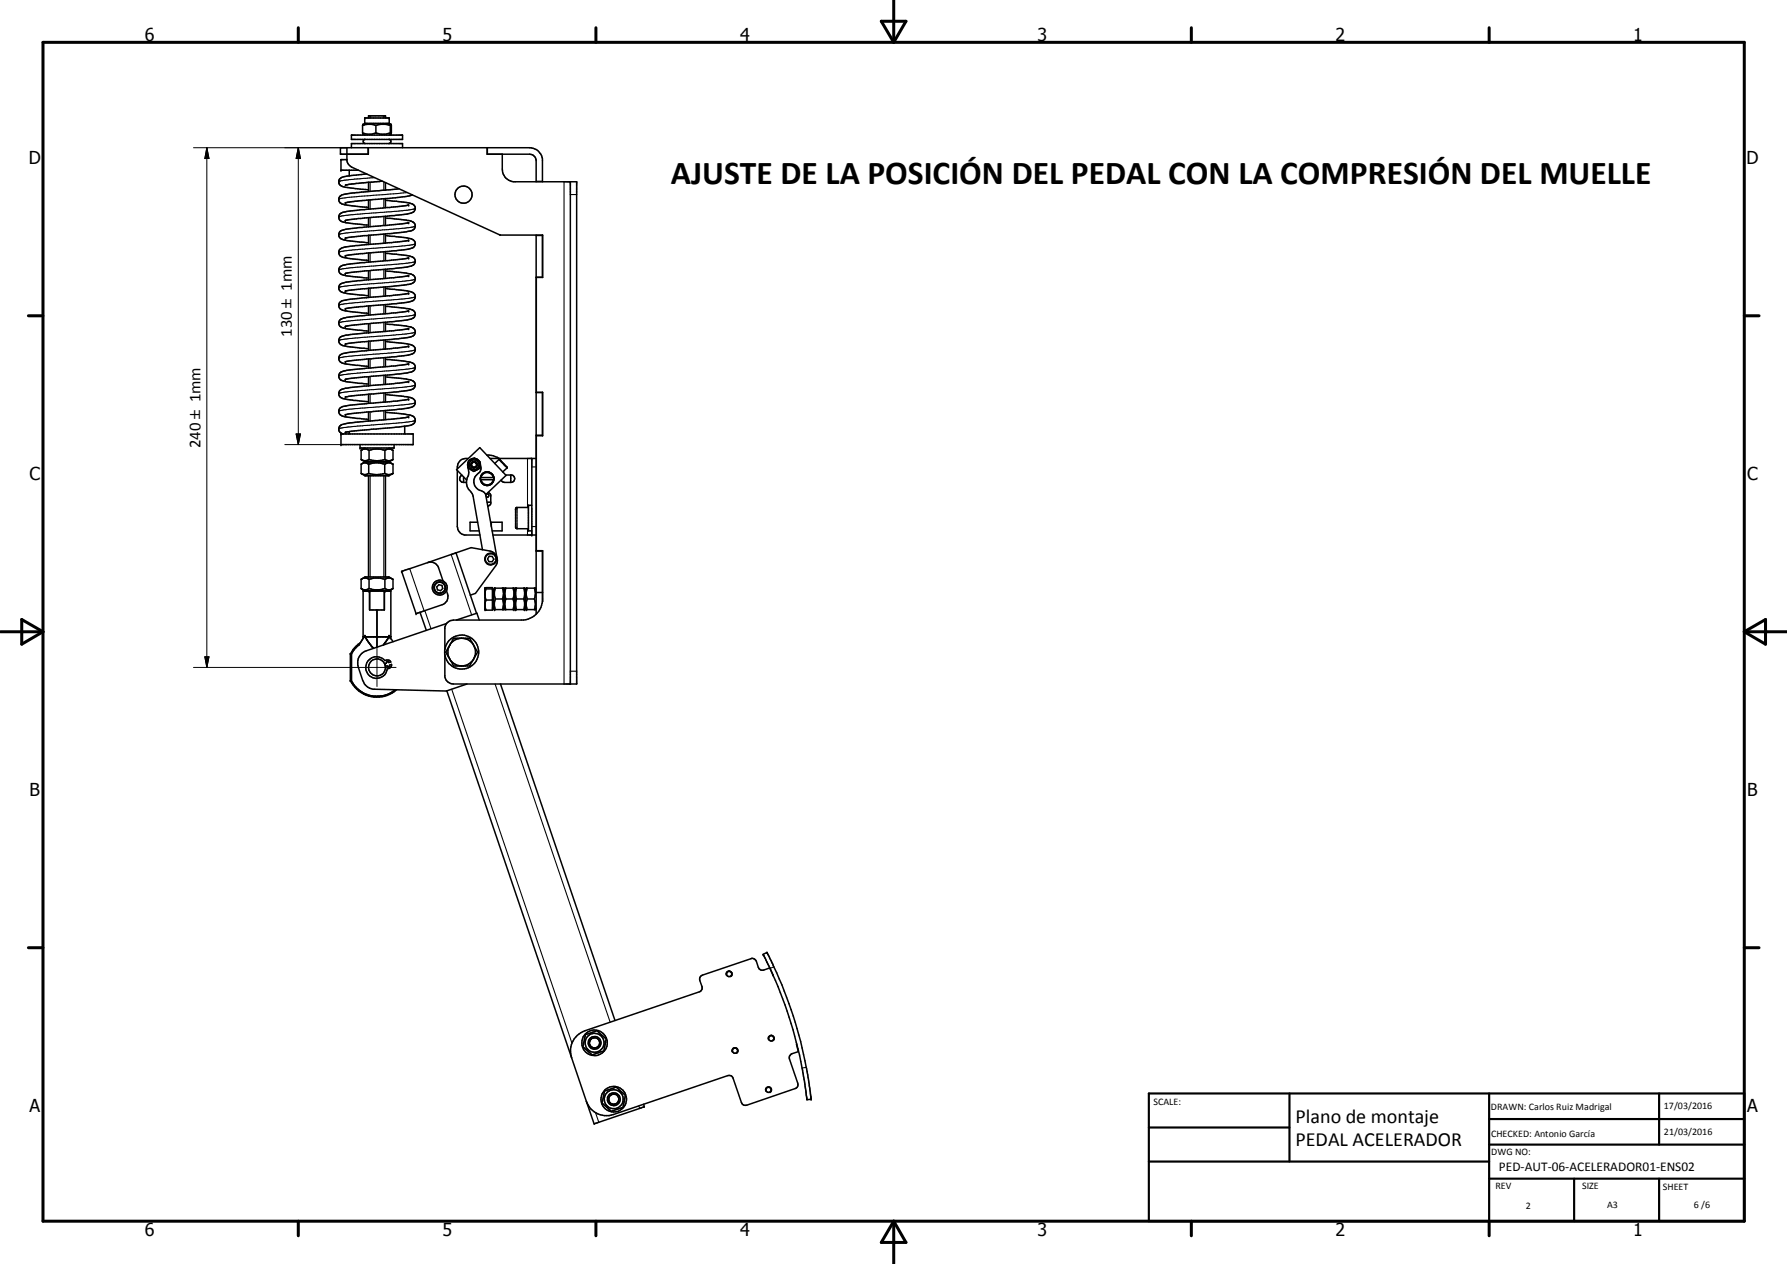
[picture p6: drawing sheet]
<svg xmlns="http://www.w3.org/2000/svg" width="420mm" height="297mm" viewBox="0 0 420 297" stroke-linecap="round" stroke-linejoin="round" font-family="sans-serif">
<g fill="none" stroke="#000" stroke-width=".35">
<path d="M81.6 34.7v3.4l.3 .6 .8 .6 34.9 15.9h9.9l.1 10h-1.5M81.6 37.5h-1.4v2.5h4.1M82.6 31.7h12v1.1h-12zM82.6 34.7v-1h12v1M85.2 31.2l.2 .3 .4 .2M85.2 29.5a4.7 4.7 0 0 1 3.2 0M85.2 31.2a4.1 4.1 0 0 0 3.2 0M85.2 29.5v1.7M85.7 32.8a.51 .51 0 0 0-.3 .5 .51 .51 0 0 0 .5 .4M85.8 29v-1.3h5.7v1.3M85.8 29h5.7M85.8 29l-.6 .5"/>
<path d="M86.6 34.7v1.5h-6.6v-1.5h44.5a3 3 0 0 1 3 2.6v5.4M86.6 27.7v-.5h4v.5M88.4 29.5a5.5 5.5 0 0 1 3.4 0M88.4 31.2a4.8 4.8 0 0 0 3.4 0M88.4 29.5v1.7M91.5 29l.4 .2M91.6 32.8a.5 .5 0 0 1 .3 .5 .5 .5 0 0 1-.5 .4M91.9 29.2h.1M91.9 29.2v2.3M91.9 31.5h.1M91.9 29.2l.1 .3-.1 2M91.9 31.5l-.4 .2"/>
<path d="M114.5 34.7v1.5l10.3 .1a1.49 1.49 0 0 1 1.3 1.4v5M118.1 36.2v3.6a2.93 2.93 0 0 0 2.6 2.9h14.9v118h-29a2.07 2.07 0 0 1-2-1.6v-5.3M81.3 43.5h-.1M82.1 40v1.3M86.3 40.9l-4.1 .4a2.84 2.84 0 0 0-2.5 1 1.48 1.48 0 0 0 1.6 1.7l5.3 .6M86.6 42.8v2.2M86.6 47v2.1M86.6 51.2v2.1M86.6 55.3v2.1M86.6 59.5v2.1M89.9 42.6l-6 .5-2.7 .4M90.6 46.7v2.1"/>
<path d="M90.6 50.8v2.2M90.6 55v2.1M90.6 59.1v2.2M90.6 47.1l5.2 .5a1.58 1.58 0 0 1 1.8 1.6 2.18 2.18 0 0 1-2.1 1.1l-11.3 1.1-3 .4M90.6 51.2l4.9 .5a2.03 2.03 0 0 1 2.2 1.4l-.3 .7a4.4 4.4 0 0 1-3 .8l-9.2 .8-4 .6M90.6 55.4l4.9 .5a2.03 2.03 0 0 1 2.2 1.4 1.74 1.74 0 0 1-1.9 1.3l-11.1 1-3.5 .5M90.6 59.5l5.2 .6a1.58 1.58 0 0 1 1.8 1.5 2.18 2.18 0 0 1-2.1 1.2l-9.8 .9-4.5 .6M90.7 42.9l-.1 1.8M93.8 44.4l-8 .7a21.3 21.3 0 0 0-5.6 .9 1.21 1.21 0 0 0-.4 1.4 1.21 1.21 0 0 0 1.3 .7l5.5 .7M96 56.5h.1M96.1 48.2l-4.5 .6-5.5 .4a25.1 25.1 0 0 0-5.9 .9 1.18 1.18 0 0 0-.5 1.4 1.18 1.18 0 0 0 1.3 .7l5.6 .7M96.1 52.3l-5.1 .7-5.4 .4a20.6 20.6 0 0 0-5.5 .9 1.17 1.17 0 0 0-.4 1.2 1.17 1.17 0 0 0 1 .8l5.9 .8"/>
<path d="M96.1 56.5l-4 .5-9.6 .9a3.6 3.6 0 0 0-2.8 .9 1.19 1.19 0 0 0 1 1.7l5.9 .7M97 45.8a83.7 83.7 0 0 1-12.3 1.4l-3.5 .5M126.1 55.2v89.2M126.1 42.6h1.4M126.1 55.3h1.4M134.1 42.7v118M81.3 72.5l-.1 .1M86.6 63.6v2.2M86.6 67.7v2.2M86.6 71.9v2.1M86.6 76.1v2.1M90.6 63.3v2.1"/>
<path d="M90.6 67.4v2.2M90.6 71.6v2.1M90.6 75.7v2.2M90.6 79.9v2.1M90.6 63.7l4.9 .5a2.03 2.03 0 0 1 2.2 1.4 1.93 1.93 0 0 1-2.2 1.3l-10.3 1-4 .5M90.6 67.8l5.5 .7a1.33 1.33 0 0 1 1.3 1.9l-.3 .3a28.3 28.3 0 0 1-7 .9l-5.4 .5-3.5 .5M90.6 72l5.2 .5a1.58 1.58 0 0 1 1.8 1.6 2.18 2.18 0 0 1-2.1 1.1l-9.8 .9-4.5 .6M90.6 76.1l4.9 .5a2.03 2.03 0 0 1 2.2 1.4 1.65 1.65 0 0 1-1.9 1.3l-10.6 1-4 .6M96 77.2v.1M96.1 68.9l-4 .6-9.6 .8a4.1 4.1 0 0 0-2.8 1 1.48 1.48 0 0 0 1.8 1.8l5.1 .6M96.1 60.6l-4.5 .6-5.5 .4a25.1 25.1 0 0 0-5.9 .9 1.18 1.18 0 0 0-.5 1.4 1.18 1.18 0 0 0 1.3 .8l5.6 .6M96.1 64.8l-3.5 .5-7 .5a20.6 20.6 0 0 0-5.5 .9 1.17 1.17 0 0 0-.4 1.3 1.17 1.17 0 0 0 1 .8l5.9 .7"/>
<path d="M96.1 73.1l-3.1 .4-6.9 .6a25.1 25.1 0 0 0-5.9 .9 1.18 1.18 0 0 0-.5 1.4 1.18 1.18 0 0 0 1.3 .7l5.6 .7M96.1 77.2l-3.5 .5-7 .6a20.6 20.6 0 0 0-5.5 .9 1.26 1.26 0 0 0-.3 1.5 1.26 1.26 0 0 0 1.4 .6l5.4 .7M126.1 65.2h1.4M81.3 93.3h-.1M86.6 80.2v2.1M86.6 84.4v2.1M86.6 88.5v2.2M86.6 92.7v2.1M86.6 96.8v2.2M90.6 84v2.1M90.6 88.2v2.1M90.6 92.3v2.2"/>
<path d="M90.6 96.5v2.1M90.6 80.3l5.5 .6a1.33 1.33 0 0 1 1.3 1.9l-.2 .3a27.7 27.7 0 0 1-7.1 1l-8.9 .9M90.6 84.5l5.2 .5a1.58 1.58 0 0 1 1.8 1.5 1.84 1.84 0 0 1-1.8 1.1l-10.1 1-4.5 .6M90.6 88.6l5.5 .6a1.33 1.33 0 0 1 1.3 1.9 4.9 4.9 0 0 1-3.4 .9l-10.6 1-2.2 .3M90.6 92.8l5.5 .5a1.33 1.33 0 0 1 1.3 1.9l-.3 .3a28.3 28.3 0 0 1-7 1l-8.9 1M90.6 96.9l5.5 .6a1.27 1.27 0 0 1 1.3 .6 1.27 1.27 0 0 1-.1 1.4l-.7 .4-2.6 .4-9.8 .9-3 .4M96.1 81.4l-2.6 .4-6.8 .5a30.3 30.3 0 0 0-6.5 1 1.2 1.2 0 0 0-.5 1.4 1.2 1.2 0 0 0 1.3 .8l5.6 .6M96.1 93.8l-2.6 .4-11.4 1a2.92 2.92 0 0 0-2.3 .9 1.25 1.25 0 0 0 1.2 1.8l5.6 .7M96.1 89.7l-2.2 .3-8.3 .7a16.3 16.3 0 0 0-5.6 1 1.27 1.27 0 0 0-.1 1.5 1.27 1.27 0 0 0 1.3 .6l5.4 .6M96.1 98l-2.3 .3-7.1 .6a29.7 29.7 0 0 0-6.7 1.1 1.13 1.13 0 0 0-.3 1.2 1.13 1.13 0 0 0 1 .8M96.1 85.5l-3.1 .5-5.8 .5a29.5 29.5 0 0 0-7 .9 1.18 1.18 0 0 0-.5 1.4 1.18 1.18 0 0 0 1.3 .8l5.6 .7M126.1 92.2h1.4l.1 10.2h-1.5"/>
<path d="M80.2 102h16.9v2.5h-16.9zM82.1 101.4v.6M84.7 104.5v.8h8v-.8M84.9 105.8v2.2M84.9 108a1.76 1.76 0 0 0 1.9 0M84.9 105.8a1.55 1.55 0 0 1 1.9 0M84.9 108l.9 .5M84.9 111.3a1.48 1.48 0 0 0 1.8 0M85.8 108.5h5.7M85.8 105.3l-.9 .5M85.8 108.5l-.8 .6M86.6 111.8v23.8"/>
<path d="M86.7 109.1l-.3-.1a1.21 1.21 0 0 0-1.5 .1v2.2M86.7 109.1a5.4 5.4 0 0 1 3.8 0M86.7 111.3a6.7 6.7 0 0 0 3.8 0M86.7 109.1v2.2M86.8 105.8v2.2M86.8 108a6 6 0 0 0 3.7 0M86.8 105.8a5.7 5.7 0 0 1 3.7 0M90.5 109.1a1.57 1.57 0 0 1 1.9 0M90.5 111.3h.1a1.93 1.93 0 0 0 1.8 0M90.5 109.1v2.2M90.5 105.8v2.2M90.5 108l1 .3 .9-.3"/>
<path d="M90.5 105.8a1.6 1.6 0 0 1 1.9 0M90.6 111.8v23.8M91.5 105.3l.9 .5M91.5 108.5l.9 .6M92.4 105.8v2.2M92.4 109.1v2.2M92.4 108l-.9 .5M92.4 111.3l-.9 .5h-5.7l-.8-.5M95.2 100.2v1.8M107.5 110.5v13.2a2.1 2.1 0 0 0 1.7 2h3.6M108.6 111.7a.88 .88 0 0 0-.5 .9 .88 .88 0 0 0 .8 .8h.8M109 112.1v1.3"/>
<path d="M109.7 112.8l-2.4-2.4 5.5-5.2 6.2 6.5-4.8 4.5M110.1 110l.1 1.4a3.5 3.5 0 0 0-.1 3.5l.9 1.1 .2 .6 2.2 12.6M110.1 107.7a2.14 2.14 0 0 0-2.6 2.5M110.1 108.6l-.2 .7 .2 .6M110.1 108.6v1.3M111.3 107.7l-.4 .1-.6 .4M111.3 107.7l.2-.1 1.3 .9v1.6l-1.4 .7-1.3-.9M111.3 107.7l-1 .5-.2 .4M111.7 107.7l.5 .2 .5 .5M112.8 108.7a2.25 2.25 0 0 1-.9 3.1 2.19 2.19 0 0 0 1.2 3.5l.8 .4 .3 .5M112.9 112.5l.1 .3M112.9 112.5l.1 .2"/>
<path d="M113 112.7l.2 .6M113 112.2l-.1 .3M113 112.2h3.1v.5h-3.1M113.1 113l.3 .6M113.1 111.9l-.1 .3M113.1 112.2a1.46 1.46 0 0 1 1.4-1.2 1.46 1.46 0 0 1 1.5 1.2M113.1 112.7a1.46 1.46 0 0 0 1.4 1.3 1.46 1.46 0 0 0 1.5-1.3M113.4 113.5l.4 .4 1 .2M113.4 113.6l.5 .4 .6 .1M114.2 116.2l2.6 14.8M114.4 116.1a.38 .38 0 0 1 .5 .4 .38 .38 0 0 1-.6 .3M114.5 106.9l1.5 .2 1.4 .6"/>
<path d="M114.7 110.9l1.1 .6M114.7 110.9l-.9 .2-.6 .6M114.8 115.7l.3 .2 .3 .5v1.9l-.2 .4-.5 .3M114.8 110.9h-.6l-.6 .3-.5 .7M114.8 110.9l.5 .2M115.2 107.7h10.9M115.3 113.9l-.5 .2M115.4 118h-.9M115.5 111.3a1.6 1.6 0 0 1 .6 1.6 1.6 1.6 0 0 1-1.4 1.2M115.7 113.5l-.2 .2M115.9 111.7l.1 .2M116.1 112.9l-.3 .6"/>
<path d="M116.1 112.1h.1M116.3 108.9l1-.9h.2l1.7 1.9-1 1M118.9 111.6h1.4a.88 .88 0 0 1 .7 1 .88 .88 0 0 1-.9 .8l-1.7-.1-.6-.5M120 111.6v1.8M124.2 119.3h-2.8l-.2 .2 .1 4.6 .3 .1h2.6M125 118.7h-.8v6.1h.8M125 107.7v18M126.1 102.3h1.4M84.9 136.1l.9-.5h5.7l.9 .5M84.9 136.1a1.55 1.55 0 0 1 1.9 0M84.9 138.3a1.55 1.55 0 0 0 1.9 0M84.9 138.3l.9 .6"/>
<path d="M84.9 136.1v2.2M86.8 136.1a5.7 5.7 0 0 1 3.7 0M86.8 138.3a5.7 5.7 0 0 0 3.7 0M86.8 136.1v2.2M86.9 138.9v4.4h3.5v-4.4M90.5 136.1a1.6 1.6 0 0 1 1.9 0M90.5 138.3a1.6 1.6 0 0 0 1.9 0M90.5 136.1v2.2M92.4 138.3l-.9 .6M92.4 136.1v2.2M100.6 132.2a1.96 1.96 0 0 1 2.5 1.2l1.1 3.1M100.6 132.2l-6.2 2.1 3.4 9.9 1-.3"/>
<path d="M103.2 137.4l.7 .2 .2 .7-.5 .5-.7-.2-.2-.7zM105 138.9a2.14 2.14 0 0 1-1 3.2l-5.2 1.8M107.2 129.9l-6.6 2.3M107.2 129.9l4.8 14.2M107.2 129.9l3.6-1.2 4.4 .8a2.28 2.28 0 0 1 1.4 3.4l-4.8 6.5-1.2 .5M112.3 122.7h-1.8v2.1h2.2M114 138.2l.2 .2M114 138.2l1.8-.1v5.3h-1.6M114 138.2v5.1l.2 .1M114.1 138.2h.1M114.2 138.4l-.2 1.3 .2 1.3M114.2 138.4h1.6"/>
<path d="M115 130.7l.7 .1 .4 .6-.4 .6h-.7l-.4-.6zM115.5 123.7v-1h2.6v2.1h-2.4M115.8 138.6h.2M115.9 125.7h10.2M116 138.6v4.3M116 138.6l.2-.4h2.2l.1 .4M116.4 138.2l-.2 1 .2 1.6M118.1 138.2a3.3 3.3 0 0 1 0 2.6M118.5 138.6v4.3M118.5 138.6l.2-.4h2.2l.2 .4M118.9 138.2a3.3 3.3 0 0 0 0 2.6M120.6 138.2l.3 1-.3 1.6"/>
<path d="M121.1 138.6l.1-.4h2.1l.2 .4M121.1 138.6v4.3M121.4 138.2l-.2 1 .2 1.6M123.1 138.2l.2 1-.2 1.6M123.5 138.6l.2-.4h2.2l.2 .4M123.5 138.6v4.3M123.9 138.2l-.2 1 .2 1.6M125.6 138.2a3.3 3.3 0 0 1 0 2.6M126.1 129.5h1.4M126.1 139.2h1.5M126.1 129.4h1.4v12M82.4 153.7h.2"/>
<path d="M82.4 153.7v6.3M82.6 153.7v6.3M84.7 151l-1.3 1.2-1 1.5M85.4 149.6v-10.7h6.5v10.7M85.4 149.6h.2M85.4 149.6l.1 .3M85.8 149.6h5.7M85.8 149.6v-.2l-1.4 2.1-1.2 1.2-.6 1M85.8 149.6l2 2.8M86.5 155.4a2.52 2.52 0 0 1 4-.2l.3-.1a.88 .88 0 0 1 1.1 .5l-.5 .1-.3-.2-.3 .4-.3 .1 .1 .6 .4-.1 .3 .2 .3-.4 .5-.2-.3 .8-.8 .3a2.55 2.55 0 0 1-3.4 2 2.55 2.55 0 0 1-1.1-3.8zM88.6 143.3v8.8M90.5 151l-.3 .6"/>
<path d="M91 150.4l-.5 .6M91.5 149.4l.9 1.4M91.5 149.4v.2M91.5 149.6l-.5 .8M91.5 149.4l.1 .2M91.6 149.6h.3M91.6 149.6l.2 .3 .1-.3M98.8 143.9l1.4 4.2M105 146.5l-18.9 6.5a2.97 2.97 0 0 0-1.9 3.8l1.1 3.1a2.97 2.97 0 0 0 2.8 2.1l16.8 .4 4.9-1.7M105.7 151.6a3.1 3.1 0 0 0 0 3.3M105.7 151.6l-.9 1.6 .9 1.7M105.7 154.9l.2 .3"/>
<path d="M105.9 151.2l-.2 .4M105.9 151.2l.8-1.2h3.7l1 1.6M105.9 151.3a3.3 3.3 0 0 1 5.5 .3M107.3 145.7l4.8-1.6 .6 1.6M111.4 151.6l.9 1.6-1.9 3.3h-3.7l-.8-1.3M111.4 151.6a3.3 3.3 0 0 1-1.1 4.3 3.3 3.3 0 0 1-4.4-.7M114.2 141l-.2 1.2 .2 1.2M114.2 141h1.6M115.8 142.9h.2M116 142.9l.2 .4h2.2l.1-.4M116.4 140.8l-.2 .9 .2 1.6M116.4 140.8h1.7"/>
<path d="M118.1 140.8a3.2 3.2 0 0 1 0 2.5M118.5 142.9l.2 .4h2.2l.2-.4M118.9 140.8h1.7M118.9 140.8a3.2 3.2 0 0 0 0 2.5M120.6 140.8l.3 .9-.3 1.6M121.1 142.9l.1 .4h2.1l.2-.4M121.4 140.8h1.7M121.4 140.8l-.2 .9 .2 1.6M123.1 140.8l.2 .9-.2 1.6M123.5 142.9l.2 .4h2.2l.2-.4M123.9 140.8h1.7M123.9 140.8l-.2 .9 .2 1.6"/>
<path d="M125.6 140.8a3.2 3.2 0 0 1 0 2.5M127.6 141.3a5.1 5.1 0 0 1-4.5 4.4h-16.5a2.2 2.2 0 0 0-2 1.7v5.2M82.4 160h.2M82.4 160a7 7 0 0 0 10.8 2.1M82.6 160a6.8 6.8 0 0 0 10.4 2.1M105.1 162.3l29.3 86.3M117.7 160.7l26.9 79.1M179.4 224.3h.1M179.5 224.3l.8-.5 .5 .9a117.6 117.6 0 0 1 7.4 20l1.7 7.8 .8 5.8-1 .1v-.1l-1-6.7a97.3 97.3 0 0 0-6.4-21.2zM180.4 223.9h.1M181.7 229.1l-.7-1.6-1.6 .5-.9-.3-.7-1.8a1 1 0 0 0-1.2-.6l-11.8 4.1-.3 .8 .6 2.1-.5 .7-27.1 9.2a5 5 0 0 0-3.1 6.4M134.4 248.6l3.5 10.2"/>
<path d="M137.6 243.2l2-.7a.73 .73 0 0 1 1.3 .2l1.6 1.4-.5 2.9-2.8 .9-2.1-1.9zM137.9 258.8l1.8 5.3 11.8-4M142.1 256.4l2-.7a.77 .77 0 0 1 1.3 .3l1.1 .9a.77 .77 0 0 1 .4 1.2l-.4 2.1-2.7 1-2.2-2zM151.3 259.5l.2 .6M187.4 245.4l.3 1.7-1.7 .6-.4 .8 2 6.1-.1 .8-.6 .4-11.3 3.9h-.7l-.6-.6-2-5.9-.3-.3-.6-.2-27.2 9.2a5 5 0 0 1-6.3-3.1M151.5 260.1h.1"/>
<circle cx="109" cy="45.8" r="2.01"/>
<circle cx="111.5" cy="109.2" r="1.14"/>
<circle cx="111.5" cy="109.2" r=".76"/>
<circle cx="111.5" cy="109.2" r=".59"/>
<circle cx="103.4" cy="138.1" r="1.75"/>
<circle cx="103.4" cy="138.1" r="1.38"/>
<circle cx="115.4" cy="131.4" r="1.37"/>
<circle cx="88.6" cy="156.8" r="2"/>
<circle cx="108.5" cy="153.2" r="4"/>
<circle cx="171.4" cy="228.9" r=".62"/>
<circle cx="139.8" cy="245.1" r="1.19"/>
<circle cx="139.8" cy="245.1" r="2.21"/>
<circle cx="139.8" cy="245.1" r="1.48"/>
<circle cx="139.8" cy="245.1" r="3"/>
<circle cx="144.3" cy="258.3" r="1.19"/>
<circle cx="144.3" cy="258.3" r="2.23"/>
<circle cx="144.3" cy="258.3" r="1.5"/>
<circle cx="144.3" cy="258.3" r="3"/>
<circle cx="172.8" cy="246.9" r=".62"/>
<circle cx="180.7" cy="256.1" r=".61"/>
<circle cx="181.3" cy="244" r=".62"/>
</g>
<g fill="none" stroke="#000" stroke-width=".25">
<path d="M87 27.2v.5M90.2 27.2v.5M79.7 59.3h.1M79.7 55.2h.1M79.7 42.7h.1M79.7 46.8v.1M87 42.8v2.2M87 47v2.1M87 51.1v2.2M87 55.3v2.1M87 59.4v2.2M88.1 41.7l-6 .5-1.8 .3-.6 .2"/>
<path d="M90.2 42.7v2M90.2 46.7v2.2M90.2 50.8v2.2M90.2 55v2.1M90.2 59.2v2.1M95.7 45.3l-5.8 .5a64.3 64.3 0 0 0-10.2 1M97.6 57.3h.1M97.6 49l-2.9 .5-13.3 1.1-1.5 .2-.2 .3M97.6 57.3l-.6 .2-2 .3-12 .9-2.7 .4-.6 .2M97.7 53.1l-.8 .3-1.9 .2-9.4 .8a21.1 21.1 0 0 0-5.9 .8M132.6 42.7v118M134.1 45.7h1.5"/>
<path d="M79.7 67.6h.1M79.7 63.5h.1M79.7 71.8h.1M87 63.6v2.1M87 67.7v2.2M87 71.9v2.1M87 76v2.1M90.2 63.3v2.1M90.2 67.4v2.2M90.2 71.6v2.1M90.2 75.7v2.2M90.2 79.9v2.1"/>
<path d="M97.6 78h.1M97.6 73.9h.1M97.6 73.9l-2.9 .5-13.3 1.1-1.7 .4M97.6 61.4a8.9 8.9 0 0 1-3.6 .6l-11.4 .9-2.1 .3-.8 .3M97.6 65.6h.1M97.6 69.7l-1.7 .4-13.6 1.1-2 .3-.6 .3M97.6 73.8v.1M97.6 78l-.6 .3-2.7 .3-10.3 .8a13.4 13.4 0 0 0-4.3 .7M97.6 69.7h.1M97.6 65.6l-3.3 .6-12 .9-2 .3-.6 .2M79.7 80.1h.1M79.7 92.5h.1"/>
<path d="M87 80.2v2.1M87 84.3v2.2M87 88.5v2.1M87 92.6v2.2M87 96.8v2.1M90.2 84.1v2.1M90.2 88.2v2.1M90.2 92.4v2.1M90.2 96.5v2.2M97.6 98.8h.1M97.6 94.6h.1M97.6 90.5h.1"/>
<path d="M97.6 86.4h.1M97.6 82.2l-.8 .3-2.1 .2-11.1 .9a11.1 11.1 0 0 0-3.9 .6M97.6 86.4l-2.9 .5-11.1 .9a10.2 10.2 0 0 0-3.9 .6M97.6 94.7l-2.9 .5-10.7 .8a11.3 11.3 0 0 0-4.3 .7M97.6 90.5l-2 .4-13.3 1.1-2 .2-.6 .3M97.6 82.2h.1M97.7 98.8l-.9 .3-2.5 .3-10.7 .8a10.2 10.2 0 0 0-3.9 .6M97.7 86.3l-.1 .1M87 111.8v23.8M90.2 111.8v23.8M112 109.3a.59 .59 0 0 0-.4-.7 .59 .59 0 0 0-.7 .4 .59 .59 0 0 0 .4 .8M112.2 109.1a.76 .76 0 0 0-.8-.6 .76 .76 0 0 0-.7 .8 .76 .76 0 0 0 .8 .7"/>
<path d="M115.2 111h.1M116 111.9h.1M117.3 108l1.9 2M121.6 119.3h.1M121.6 119.3v4.9M124 107.7v11.6M125 109.7h1.1M87 138.9h.1M90.2 138.9h.1M96.3 133.6l3.4 10M106.1 130.3l4.8 14.2M124 124.2v1.5"/>
<path d="M125 123.7h1.1M127.5 139.5h.1M99.9 143.5l1.4 4.2M134.1 157.7h1.5M106.2 162l28.3 83.2M116.4 160.7l27.1 79.5M170.8 229.2a.75 .75 0 0 1 .3-1 .75 .75 0 0 1 1 .3 .75 .75 0 0 1-.3 1M181.9 227.2l-.9 .4M139.9 243.9a1.21 1.21 0 0 0-1.3 1 1.21 1.21 0 0 0 1.1 1.4 1.21 1.21 0 0 0 1.3-1.1M144.5 257.1a1.2 1.2 0 0 0-1.4 1 1.2 1.2 0 0 0 1 1.4 1.2 1.2 0 0 0 1.4-1M150.2 259.9l.2 .6M172.2 247.3a.75 .75 0 0 1 .3-1 .75 .75 0 0 1 1 .2 .75 .75 0 0 1-.3 1.1"/>
<path d="M180 256.5a.74 .74 0 0 1 .4-1 .74 .74 0 0 1 1 .3 .74 .74 0 0 1-.4 1M180.7 244.4a.75 .75 0 0 1 .2-1 .75 .75 0 0 1 1 .2 .75 .75 0 0 1-.2 1M189.6 250.8l-1 .2M140 261.5l.8 2.2"/>
<circle cx="111.4" cy="109.2" r=".67"/>
<circle cx="103.4" cy="138.1" r="1.22"/>
<circle cx="115.3" cy="131.4" r="1.23"/>
</g>
<g fill="#000">
<circle cx="80.2" cy="37.5" r=".18"/>
<circle cx="85.4" cy="29.2" r=".18"/>
<circle cx="85.8" cy="27.7" r=".18"/>
<circle cx="85.8" cy="29" r=".18"/>
<circle cx="90.6" cy="27.2" r=".18"/>
<circle cx="91.5" cy="29" r=".18"/>
<circle cx="91.5" cy="27.7" r=".18"/>
<circle cx="91.9" cy="31.5" r=".18"/>
<circle cx="91.9" cy="29.2" r=".18"/>
<circle cx="80.2" cy="40" r=".18"/>
<circle cx="81.2" cy="47.7" r=".18"/>
<circle cx="81.2" cy="51.8" r=".18"/>
<circle cx="81.2" cy="56" r=".18"/>
<circle cx="96.1" cy="56.5" r=".18"/>
<circle cx="96.1" cy="52.3" r=".18"/>
<circle cx="96.1" cy="48.2" r=".18"/>
<circle cx="81.2" cy="64.3" r=".18"/>
<circle cx="81.2" cy="68.4" r=".18"/>
<circle cx="81.2" cy="60.1" r=".18"/>
<circle cx="81.2" cy="72.6" r=".18"/>
<circle cx="81.2" cy="76.7" r=".18"/>
<circle cx="96.1" cy="64.8" r=".18"/>
<circle cx="96.1" cy="77.2" r=".18"/>
<circle cx="96.1" cy="60.6" r=".18"/>
<circle cx="96.1" cy="73.1" r=".18"/>
<circle cx="96.1" cy="68.9" r=".18"/>
<circle cx="81.2" cy="80.9" r=".18"/>
<circle cx="81.2" cy="89.2" r=".18"/>
<circle cx="81.2" cy="97.5" r=".18"/>
<circle cx="81.2" cy="85" r=".18"/>
<circle cx="96.1" cy="93.8" r=".18"/>
<circle cx="96.1" cy="89.7" r=".18"/>
<circle cx="96.1" cy="81.4" r=".18"/>
<circle cx="96.1" cy="85.5" r=".18"/>
<circle cx="96.1" cy="98" r=".18"/>
<circle cx="80.2" cy="102" r=".18"/>
<circle cx="80.2" cy="104.5" r=".18"/>
<circle cx="81.2" cy="101.6" r=".18"/>
<circle cx="84.7" cy="105.3" r=".18"/>
<circle cx="114.2" cy="116.2" r=".18"/>
<circle cx="115.1" cy="111" r=".18"/>
<circle cx="119.2" cy="109.8" r=".18"/>
<circle cx="121.2" cy="119.5" r=".18"/>
<circle cx="124.2" cy="118.7" r=".18"/>
<circle cx="86.6" cy="138.9" r=".18"/>
<circle cx="90.6" cy="138.9" r=".18"/>
<circle cx="94.4" cy="134.3" r=".18"/>
<circle cx="114" cy="138.2" r=".18"/>
<circle cx="114.1" cy="138.3" r=".18"/>
<circle cx="116" cy="138.6" r=".18"/>
<circle cx="116.2" cy="138.2" r=".18"/>
<circle cx="118.5" cy="138.6" r=".18"/>
<circle cx="120.9" cy="138.2" r=".18"/>
<circle cx="121.1" cy="138.6" r=".18"/>
<circle cx="121.2" cy="138.2" r=".18"/>
<circle cx="123.3" cy="138.2" r=".18"/>
<circle cx="123.5" cy="138.6" r=".18"/>
<circle cx="123.7" cy="138.2" r=".18"/>
<circle cx="125" cy="125.7" r=".18"/>
<circle cx="91.8" cy="149.9" r=".18"/>
<circle cx="97.8" cy="144.2" r=".18"/>
<circle cx="114" cy="143.3" r=".18"/>
<circle cx="116" cy="142.9" r=".18"/>
<circle cx="116.2" cy="143.3" r=".18"/>
<circle cx="118.5" cy="142.9" r=".18"/>
<circle cx="120.9" cy="143.3" r=".18"/>
<circle cx="121.1" cy="142.9" r=".18"/>
<circle cx="121.2" cy="143.3" r=".18"/>
<circle cx="123.3" cy="143.3" r=".18"/>
<circle cx="123.5" cy="142.9" r=".18"/>
<circle cx="123.7" cy="143.3" r=".18"/>
<circle cx="179.4" cy="224.3" r=".18"/>
<circle cx="180.3" cy="223.8" r=".18"/>
<circle cx="181.7" cy="229.1" r=".18"/>
<circle cx="190.7" cy="258.3" r=".18"/>
</g>
<g fill="none" stroke="#000" stroke-width=".71">
<path d="M10.1 9.9h400v277.1h-400zM70.1 6.5v3.4M140.1 6.5v3.4M207.2 5h5.8l-2.9 4.9zM210.1 0v9.9M280.1 6.5v3.4M350.1 6.5v3.4M6.7 74.2h3.4M410.1 74.2h3.5M.1 148.5h10M5.1 145.6l5 2.9-5 2.9zM410.1 148.5h10"/>
<path d="M410.1 148.5l5-2.9v5.8zM6.7 222.7h3.4M410.1 222.7h3.5M70.1 287v3.4M140.1 287v3.4M210.1 287v10M210.1 287l2.9 5h-5.8zM280.1 287v3.4M350.1 287v3.4"/>
</g>
<path d="M270.1 257h140v30h-140zM303.2 257v16M350.1 257v30M390.1 257v12M270.1 265h33.1M270.1 273h80M350.1 277h60M350.1 269h60M350.1 263h60M370.1 277v10M390.1 277v10" fill="none" stroke="#000" stroke-width=".51"/>
<path d="M45.5 34.7h36.1M48.6 34.7l.5 2.6h-.9zM48.6 34.7v122.1M70.1 34.7l.5 2.6h-1zM70.1 34.7v69.8M67 104.5h13.2M69.6 102h1l-.5 2.5zM45.5 156.8h47.6M48.2 154.3h.9l-.5 2.5zM88.6 152.4v8.9" fill="none" stroke="#000" stroke-width=".24"/>
<path d="M48.6 34.7l.5 2.6h-.9zM70.1 34.7l.5 2.6h-1zM69.6 102h1l-.5 2.5zM48.2 154.3h.9l-.5 2.5z" fill="#000"/>
<text font-size="7.9" x="157.7" y="43.2">AJUSTE DE LA POSICIÓN DEL PEDAL CON LA COMPRESIÓN DEL MUELLE</text>
<g font-size="4.7">
<text x="304.6" y="263.9">Plano de montaje</text>
<text x="304.6" y="269.3">PEDAL ACELERADOR</text>
</g>
<g font-size="4.2">
<text x="34" y="9.6">6</text>
<text x="104" y="9.6">5</text>
<text x="174" y="9.6">4</text>
<text x="244" y="9.6">3</text>
<text x="314" y="9.6">2</text>
<text x="384" y="9.6">1</text>
<text x="6.8" y="38.7">D</text>
<text x="410.6" y="38.7">D</text>
<text x="7" y="112.9">C</text>
<text x="410.8" y="112.9">C</text>
<text x="7" y="187.1">B</text>
<text x="410.8" y="187.1">B</text>
<text x="7" y="261.4">A</text>
<text x="410.8" y="261.4">A</text>
<text x="34" y="290.4">6</text>
<text x="104" y="290.4">5</text>
<text x="174" y="290.4">4</text>
<text x="244" y="290.4">3</text>
<text x="314" y="290.4">2</text>
<text x="384" y="290.4">1</text>
</g>
<g font-size="3.9">
<text x="68.6" y="68.4" transform="rotate(-90 68.6 68.4)">1mm</text>
<text x="68.6" y="79.2" transform="rotate(-90 68.6 79.2)">130</text>
<text x="47.1" y="94.6" transform="rotate(-90 47.1 94.6)">1mm</text>
<text x="47.1" y="105.4" transform="rotate(-90 47.1 105.4)">240</text>
</g>
<g font-size="3.2">
<text x="68.6" y="72.3" transform="rotate(-90 68.6 72.3)">±</text>
<text x="47.1" y="98.5" transform="rotate(-90 47.1 98.5)">±</text>
</g>
<text font-size="3.1" x="352.4" y="275.2">PED-AUT-06-ACELERADOR01-ENS02</text>
<g font-size="2.4">
<text x="271.2" y="259.7">SCALE:</text>
<text x="350.6" y="260.8">DRAWN: Carlos Ruiz Madrigal</text>
<text x="391.2" y="260.6">17/03/2016</text>
<text x="350.6" y="267.1">CHECKED: Antonio García</text>
<text x="391.2" y="266.7">21/03/2016</text>
<text x="350.6" y="271.4">DWG NO:</text>
<text x="351.6" y="279.3">REV</text>
<text x="372" y="279.4">SIZE</text>
<text x="391" y="279.6">SHEET</text>
<text x="358.7" y="284.1">2</text>
<text x="377.9" y="283.8">A3</text>
<text x="398.3" y="283.8">6 /6</text>
</g>
</svg>
